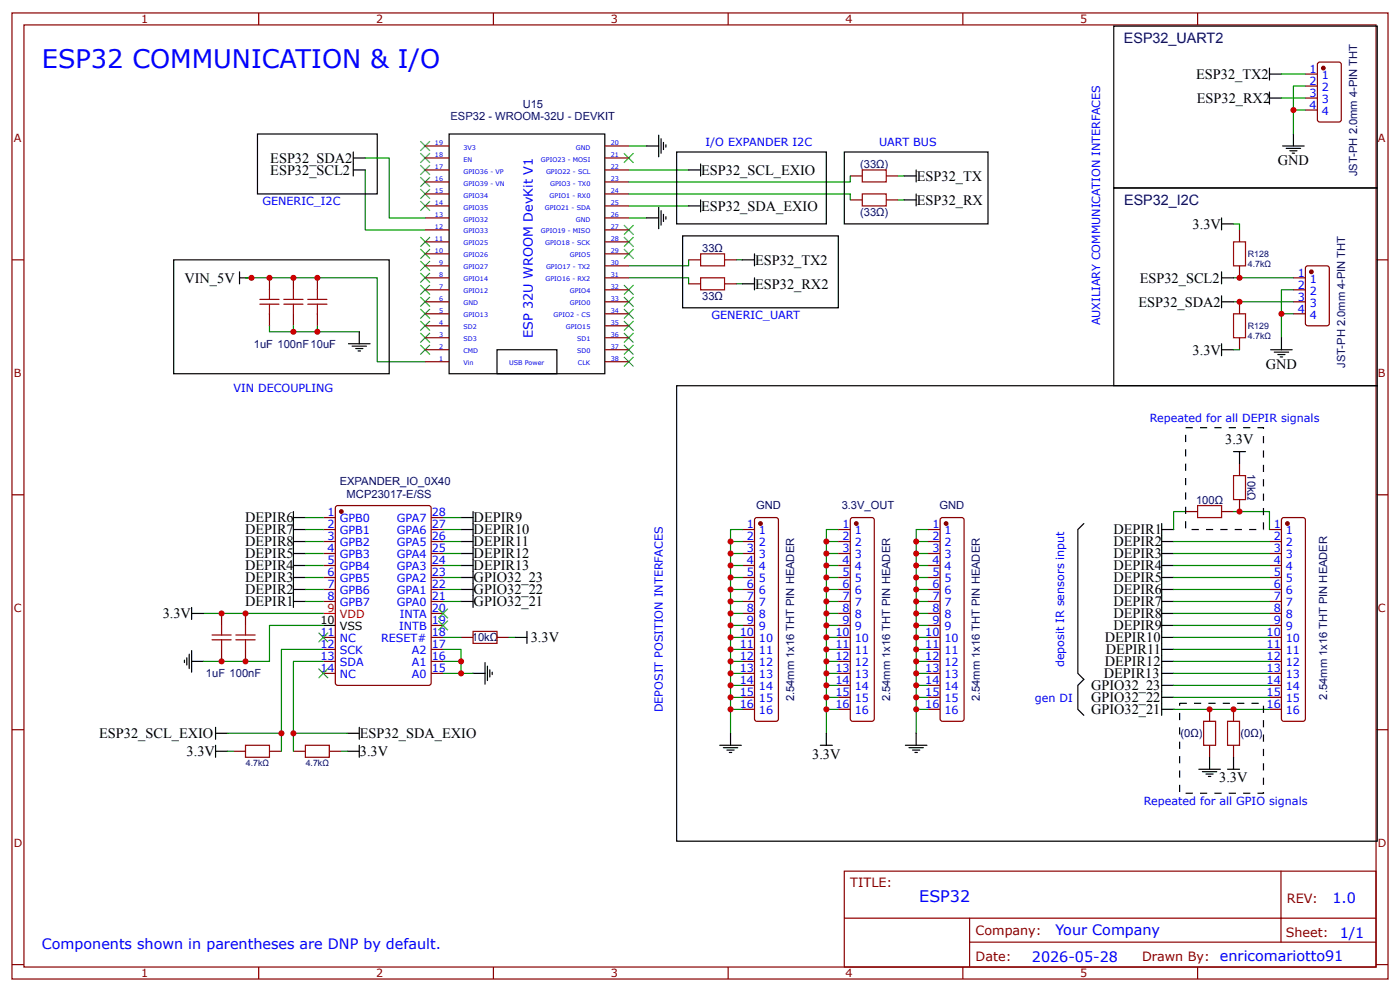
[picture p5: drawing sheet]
<svg xmlns="http://www.w3.org/2000/svg" width="309mm" height="219mm" viewBox="0 0 309 219" stroke-linecap="round" stroke-linejoin="round" font-family="sans-serif">
<g fill="none" stroke="#800" stroke-width=".26">
<path d="M2.6 2.9h304.1v213.2h-304.1zM5.3 5.5h298.7v208h-298.7zM57.1 2.9v2.6M109 2.9v2.6M160.9 2.9v2.6M212.7 2.9v2.6M264.6 2.9v2.6M288.4 16.4h2.6M288.4 19h2.6M291.1 14l.5-.3h4.2l.5 .3v12.4l-.2 .5h-4.5l-.5-.2zM93.9 37.5h5.3M93.9 34.9h5.3"/>
<path d="M93.9 32.2h5.3M133.6 37.5h5.3M133.6 34.9h5.3M133.6 32.2h5.3M187.9 38.8h2.6M195.8 38.8h2.6M288.4 21.6h2.6M288.4 24.3h2.6M2.6 57.4h2.7M93.9 58.7h5.3M93.9 56h5.3M93.9 53.4h5.3"/>
<path d="M93.9 50.7h5.3M93.9 48.1h5.3M93.9 45.5h5.3M93.9 42.8h5.3M93.9 40.2h5.3M133.6 58.7h5.3M133.6 56h5.3M133.6 53.4h5.3M133.6 50.7h5.3M133.6 48.1h5.3M133.6 45.5h5.3M133.6 42.8h5.3"/>
<path d="M133.6 40.2h5.3M152.1 57.4h2.7M160.1 57.4h2.6M187.9 44.1h2.6M195.8 44.1h2.6M273.8 50.7v2.7M273.8 58.7v2.6M288.5 58.9l.4-.2h4.3l.4 .2 .1 12.5-.3 .4-4.5 .1-.4-.2zM304 57.4h2.7M59.5 61.3v2.7M59.5 69.3v2.6M64.8 61.3v2.7"/>
<path d="M64.8 69.3v2.6M70.1 61.3v2.7M70.1 69.3v2.6M93.9 61.3h5.3M93.9 64h5.3M93.9 66.6h5.3M93.9 69.3h5.3M93.9 79.9h5.3M93.9 77.2h5.3M93.9 71.9h5.3M93.9 74.6h5.3M133.6 61.3h5.3"/>
<path d="M133.6 64h5.3M133.6 66.6h5.3M133.6 69.3h5.3M133.6 79.9h5.3M133.6 77.2h5.3M133.6 71.9h5.3M133.6 74.6h5.3M152.1 62.7h2.7M160.1 62.7h2.6M273.8 66.6v2.7M273.8 74.6v2.6M285.8 61.3h2.6"/>
<path d="M285.8 64h2.6M285.8 66.6h2.6M285.8 69.3h2.6M2.6 109.2h2.7M71.4 114.2h2.7M71.4 116.9h2.7M71.4 119.5h2.7M74.2 111.9l.4-.3h20.1l.5 .3v38.9l-.2 .4-20.4 .1-.4-.3zM95.2 114.2h2.7M95.2 116.9h2.7M95.2 119.5h2.7M164 116.9h2.7"/>
<path d="M164 119.5h2.7M166.9 114.3l4.5-.1 .3 .1 .3 .5v43.9l-.3 .5h-.3h-4.2h-.3l-.2-.5v-43.9zM185.2 116.9h2.7M185.2 119.5h2.7M187.9 114.5l.5-.3h4.2l.5 .3v.3v43.9l-.2 .5h-.3h-4.2h-.3l-.2-.5zM205.1 116.9h2.6M205.1 119.5h2.6M207.8 114.5l.4-.3h4.3l.4 .3 .1 .3v43.9l-.3 .5h-.2h-4.3h-.2l-.3-.5zM261.9 112.9h2.7M269.9 112.9h2.6M273.8 102.3v2.7M273.8 110.3v2.6"/>
<path d="M280.5 116.9h2.6M280.5 119.5h2.6M283.2 114.5l.4-.3h4.3l.4 .3 .1 .3v43.9l-.3 .5h-.2h-4.3h-.2l-.3-.5zM304 109.2h2.7M48.9 135.4v2.7M54.2 135.4v2.7M71.4 122.2h2.7M71.4 124.8h2.7M71.4 127.5h2.7M71.4 130.1h2.7M71.4 132.8h2.7M95.2 122.2h2.7"/>
<path d="M95.2 124.8h2.7M95.2 127.5h2.7M95.2 130.1h2.7M95.2 132.8h2.7M95.2 138.1h2.7M95.2 135.4h2.7M164 122.2h2.7M164 124.8h2.7M164 127.5h2.7M164 130.1h2.7M164 132.8h2.7M164 138.1h2.7"/>
<path d="M164 135.4h2.7M185.2 122.2h2.7M185.2 124.8h2.7M185.2 127.5h2.7M185.2 130.1h2.7M185.2 132.8h2.7M185.2 138.1h2.7M185.2 135.4h2.7M205.1 122.2h2.6M205.1 124.8h2.6M205.1 127.5h2.6M205.1 130.1h2.6"/>
<path d="M205.1 132.8h2.6M205.1 138.1h2.6M205.1 135.4h2.6M280.5 122.2h2.6M280.5 124.8h2.6M280.5 127.5h2.6M280.5 130.1h2.6M280.5 132.8h2.6M280.5 138.1h2.6M280.5 135.4h2.6M48.9 143.4v2.6M54.2 143.4v2.6"/>
<path d="M71.4 140.7h2.7M71.4 143.4h2.7M71.4 146h2.7M71.4 148.6h2.7M95.2 140.7h2.7M95.2 143.4h2.7M95.2 146h2.7M95.2 148.6h2.7M101.9 140.7h2.6M109.8 140.7h2.6M164 140.7h2.7M164 143.4h2.7"/>
<path d="M164 146h2.7M164 148.6h2.7M164 151.3h2.7M164 153.9h2.7M164 156.6h2.7M185.2 140.7h2.7M185.2 143.4h2.7M185.2 146h2.7M185.2 148.6h2.7M185.2 151.3h2.7M185.2 153.9h2.7M185.2 156.6h2.7"/>
<path d="M205.1 140.7h2.6M205.1 143.4h2.6M205.1 146h2.6M205.1 148.6h2.6M205.1 151.3h2.6M205.1 153.9h2.6M205.1 156.6h2.6M267.2 156.6v2.6M272.5 156.6v2.6M280.5 140.7h2.6M280.5 143.4h2.6M280.5 146h2.6"/>
<path d="M280.5 148.6h2.6M280.5 151.3h2.6M280.5 153.9h2.6M280.5 156.6h2.6M2.6 161.1h2.7M51.6 165.8h2.6M59.5 165.8h2.7M64.8 165.8h2.7M72.8 165.8h2.6M267.2 164.5v2.7M272.5 164.5v2.7M304 161.1h2.7"/>
<path d="M186.5 192.3h117.5v21.2h-117.5zM283 192.3v15.7M2.6 212.9h2.7M57.1 213.5v2.6M109 213.5v2.6M160.9 213.5v2.6M186.6 202.7h117.3M212.7 213.5v2.6M214.2 208h89.7M214.2 202.7v10.6M264.6 213.5v2.6M304 212.9h2.7"/>
</g>
<g fill="#800" stroke="#800" stroke-width=".26">
<circle cx="75.4" cy="112.9" r=".4"/>
<circle cx="284.4" cy="115.6" r=".4"/>
<circle cx="168" cy="115.6" r=".4"/>
<circle cx="292.4" cy="15" r=".4"/>
<circle cx="289.7" cy="60" r=".4"/>
<circle cx="209" cy="115.6" r=".4"/>
<circle cx="189.2" cy="115.6" r=".4"/>
</g>
<path d="M71.4 135.4h2.7" fill="none" stroke="#f00" stroke-width=".26"/>
<g fill="none" stroke="#000" stroke-width=".26">
<path d="M246.1 5.8h58.2v35.7h-58.2zM280.5 16.4h2.6M280.5 15v2.7M56.9 29.6h26.4v13.2h-26.4zM78.1 37.5h2.6M78.1 33.5v5.3M78.1 34.9h2.6M99.2 29.6h34.4v52.9h-34.4zM142.9 32.2h2.6M145.5 29.8v4.8M146 30.6v3.2M146.6 31.4v1.6"/>
<path d="M147.1 32v.5M149.5 33.5h33.1v15.9h-33.1zM152.1 37.5h2.7M154.8 36.2v2.6M186.5 33.5h31.8v15.9h-31.8zM199.8 38.8h2.6M202.4 37.5v2.7M280.5 20.3v2.7M280.5 21.6h2.6M283.4 32.2h4.7M284.2 32.8h3.1M285 33.3h1.5"/>
<path d="M285.5 33.8h.5M285.8 29.6v2.6M38.4 57.4h47.6v25.1h-47.6zM142.9 48.1h2.6M145.5 45.7v4.8M146 46.5v3.2M146.6 47.3v1.6M147.1 47.8v.6M150.8 52.1h34.4v15.8h-34.4zM152.1 45.5h2.7M154.8 44.1v2.7M164 57.4h2.7"/>
<path d="M166.7 56v2.7M199.8 44.1h2.6M202.4 42.8v2.7M246.1 41.5h58.2v43.6h-58.2zM269.9 48.1v2.6M269.9 49.4h2.6M52.9 61.3h2.7M52.9 60v2.7M77 75.9h4.8M77.8 76.4h3.2M78.6 76.9h1.6M79.1 77.5h.5"/>
<path d="M79.4 73.2v2.7M109.8 77.2h13.2v5.3h-13.2zM164 62.7h2.7M166.7 61.3v2.7M269.9 77.2h2.6M269.9 66.6h2.6M269.9 60v2.7M269.9 65.3v2.6M269.9 75.9v2.6M269.9 61.3h2.6M280.7 77.2h4.8M281.5 77.7h3.2"/>
<path d="M282.3 78.3h1.6M282.8 78.8h.6M283.1 74.6v2.6M149.5 85.1h154.8v100.6h-154.8zM272.5 99.7h2.7M273.8 99.7v2.6M64.8 114.2h2.7M64.8 112.9v21.2M64.8 116.9h2.7M64.8 119.5h2.7M101.9 114.2h2.6M101.9 116.9h2.6"/>
<path d="M101.9 119.5h2.6M104.5 112.9v21.2M239.4 115.6l-1.3 1.3v31.7l1.3 1.4-1.3 1.3v5.3l1.3 1.3M256.6 116.9h2.7M256.6 119.5h2.7M256.6 115.6v42.3M42.3 134.1v2.6M42.3 135.4h2.7M64.8 122.2h2.7M64.8 124.8h2.7M64.8 127.5h2.7M64.8 130.1h2.7"/>
<path d="M64.8 132.8h2.7M71.4 138.1h2.7M101.9 122.2h2.6M101.9 124.8h2.6M101.9 127.5h2.6M101.9 130.1h2.6M101.9 132.8h2.6M116.4 139.4v2.6M256.6 138.1h2.7M256.6 122.2h2.7M256.6 124.8h2.7M256.6 127.5h2.7"/>
<path d="M256.6 130.1h2.7M256.6 132.8h2.7M256.6 135.4h2.7M40.7 145.7v.6M41.3 145.2v1.6M41.8 144.4v3.2M42.3 146h2.7M42.3 143.6v4.8M104.5 148.6h2.7M107.2 146.3v4.7M107.7 147.1v3.1M108.2 147.8v1.6"/>
<path d="M108.7 148.4v.5M113.8 140.7h2.6M256.6 146h2.7M256.6 148.6h2.7M256.6 140.7h2.7M256.6 143.4h2.7M256.6 151.3h2.7M256.6 153.9h2.7M256.6 156.6h2.7M47.6 161.9h2.7M47.6 160.5v2.7M47.6 164.5v2.7"/>
<path d="M47.6 165.8h2.7M76.7 161.9h2.7M76.7 165.8h2.7M79.4 160.5v2.7M79.4 164.5v2.7M159 164.5h4.8M159.8 165h3.2M160.6 165.6h1.6M161.1 166.1h.6M161.4 161.9v2.6M181.2 164.5h2.7M182.6 161.9v2.6"/>
<path d="M200 164.5h4.8M200.8 165h3.2M201.6 165.6h1.6M202.1 166.1h.6M202.4 161.9v2.6M264.8 169.8h4.8M265.6 170.3h3.2M266.4 170.9h1.6M267 171.4h.5M267.2 167.2v2.6M271.2 169.8h2.6M272.5 167.2v2.6"/>
</g>
<g fill="none" stroke="#a00000" stroke-width=".26">
<path d="M190.5 37.5h5.3v2.7h-5.3zM154.8 56h5.3v2.7h-5.3zM190.5 42.8h5.3v2.7h-5.3zM272.5 53.4h2.7v5.3h-2.7zM57.4 67.2h4.2M57.4 66.1h4.2M59.5 64v2.1M59.5 67.2v2.1M62.7 67.2h4.2M62.7 66.1h4.2M64.8 64v2.1M64.8 67.2v2.1"/>
<path d="M68 67.2h4.2M68 66.1h4.2M70.1 64v2.1M70.1 67.2v2.1M154.8 61.3h5.3v2.7h-5.3zM272.5 69.3h2.7v5.3h-2.7zM264.6 111.6h5.3v2.6h-5.3zM272.5 105h2.7v5.3h-2.7zM48.9 138.1v2.1M54.2 138.1v2.1M104.5 139.4h5.3v2.6h-5.3zM46.8 140.2h4.3"/>
<path d="M46.8 141.2h4.3M48.9 141.2v2.2M52.1 140.2h4.3M52.1 141.2h4.3M54.2 141.2v2.2M265.9 159.2h2.7v5.3h-2.7zM271.2 159.2h2.6v5.3h-2.6zM54.2 164.5h5.3v2.7h-5.3zM67.5 164.5h5.3v2.7h-5.3z"/>
</g>
<g fill="none" stroke="#080" stroke-width=".26">
<path d="M283.1 16.4h5.3M288.4 19h-2.6v5.3M80.7 37.5v13.2h13.2M80.7 34.9h5.3v13.2h7.9M138.9 32.2h4M138.9 37.5h13.2M187.9 38.8v1.4h-49M198.4 38.8h1.4M283.1 21.6h5.3M288.4 24.3h-2.6v5.3M138.9 42.8h49v1.3M138.9 48.1h4"/>
<path d="M138.9 45.5h13.2M152.1 57.4v1.3h-13.2M162.7 57.4h1.3M198.4 44.1h1.4M272.5 49.4h1.3v1.3M54.2 61.3h29.1v18.6h10.6M59.5 71.9v1.3h19.9M64.8 71.9v1.3M70.1 71.9v1.3M138.9 61.3h13.2v1.4M162.7 62.7h1.3M272.5 66.6h13.3"/>
<path d="M272.5 61.3h13.3M272.5 77.2h1.3M285.8 64h-2.7v5.3M285.8 69.3h-2.7v5.3M67.5 114.2h3.9M67.5 116.9h3.9M67.5 119.5h3.9M97.9 114.2h4M97.9 116.9h4M97.9 119.5h4M161.4 119.5h2.6M164 116.9h-2.6v45"/>
<path d="M182.6 119.5h2.6M185.2 116.9h-2.6v45M202.4 119.5h2.7M205.1 116.9h-2.7v45M259.3 119.5h21.2M261.9 112.9h-2.6v4M272.5 112.9h8v4M45 135.4h26.4M67.5 122.2h3.9M67.5 124.8h3.9M67.5 127.5h3.9M67.5 130.1h3.9"/>
<path d="M67.5 132.8h3.9M71.4 138.1h-11.9v7.9h-14.5M97.9 122.2h4M97.9 124.8h4M97.9 127.5h4M97.9 130.1h4M97.9 132.8h4M161.4 135.4h2.6M161.4 122.2h2.6M161.4 124.8h2.6M161.4 127.5h2.6M161.4 130.1h2.6"/>
<path d="M161.4 132.8h2.6M161.4 138.1h2.6M182.6 135.4h2.6M182.6 122.2h2.6M182.6 124.8h2.6M182.6 127.5h2.6M182.6 130.1h2.6M182.6 132.8h2.6M182.6 138.1h2.6M202.4 135.4h2.7M202.4 122.2h2.7M202.4 124.8h2.7"/>
<path d="M202.4 127.5h2.7M202.4 130.1h2.7M202.4 132.8h2.7M202.4 138.1h2.7M259.3 135.4h21.2M259.3 122.2h21.2M259.3 124.8h21.2M259.3 127.5h21.2M259.3 130.1h21.2M259.3 132.8h21.2M259.3 138.1h21.2M71.4 143.4h-9.2v18.5h-11.9"/>
<path d="M71.4 146h-6.6v15.9h11.9M97.9 143.4h4v5.2h2.6M97.9 140.7h4M97.9 148.6h4M97.9 146h4M112.4 140.7h1.4M161.4 140.7h2.6M161.4 148.6h2.6M161.4 146h2.6M161.4 156.6h2.6M161.4 153.9h2.6M161.4 151.3h2.6"/>
<path d="M161.4 143.4h2.6M182.6 140.7h2.6M182.6 148.6h2.6M182.6 146h2.6M182.6 156.6h2.6M182.6 153.9h2.6M182.6 151.3h2.6M182.6 143.4h2.6M202.4 140.7h2.7M202.4 148.6h2.7M202.4 146h2.7M202.4 156.6h2.7"/>
<path d="M202.4 153.9h2.7M202.4 151.3h2.7M202.4 143.4h2.7M259.3 140.7h21.2M259.3 148.6h21.2M259.3 146h21.2M259.3 156.6h21.2M259.3 153.9h21.2M259.3 151.3h21.2M259.3 143.4h21.2M50.3 165.8h1.3M62.2 161.9v3.9"/>
<path d="M64.8 161.9v3.9M75.4 165.8h1.3"/>
</g>
<g fill="#000" stroke="#3c3" stroke-width=".26">
<path d="M92.9 31.2l2.1 2.1zM95 31.2l-2.1 2.1z"/>
<path d="M92.9 33.8l2.1 2.1zM95 33.8l-2.1 2.1z"/>
<path d="M92.9 36.5l2.1 2.1zM95 36.5l-2.1 2.1z"/>
<path d="M92.9 39.1l2.1 2.1zM95 39.1l-2.1 2.1z"/>
<path d="M137.8 33.8l2.2 2.1zM140 33.8l-2.2 2.1z"/>
<path d="M92.9 41.8l2.1 2.1zM95 41.8l-2.1 2.1z"/>
<path d="M92.9 44.4l2.1 2.1zM95 44.4l-2.1 2.1z"/>
<path d="M92.9 52.3l2.1 2.2zM95 52.3l-2.1 2.2z"/>
<path d="M92.9 55l2.1 2.1zM95 55l-2.1 2.1z"/>
<path d="M92.9 57.6l2.1 2.1zM95 57.6l-2.1 2.1z"/>
<path d="M137.8 55l2.2 2.1zM140 55l-2.2 2.1z"/>
<path d="M137.8 52.3l2.2 2.2zM140 52.3l-2.2 2.2z"/>
<path d="M137.8 49.7l2.2 2.1zM140 49.7l-2.2 2.1z"/>
<path d="M92.9 60.3l2.1 2.1zM95 60.3l-2.1 2.1z"/>
<path d="M92.9 62.9l2.1 2.1zM95 62.9l-2.1 2.1z"/>
<path d="M92.9 65.6l2.1 2.1zM95 65.6l-2.1 2.1z"/>
<path d="M92.9 68.2l2.1 2.1zM95 68.2l-2.1 2.1z"/>
<path d="M92.9 70.9l2.1 2.1zM95 70.9l-2.1 2.1z"/>
<path d="M92.9 73.5l2.1 2.1zM95 73.5l-2.1 2.1z"/>
<path d="M92.9 76.1l2.1 2.2zM95 76.1l-2.1 2.2z"/>
<path d="M137.8 78.8l2.2 2.1zM140 78.8l-2.2 2.1z"/>
<path d="M137.8 76.1l2.2 2.2zM140 76.1l-2.2 2.2z"/>
<path d="M137.8 73.5l2.2 2.1zM140 73.5l-2.2 2.1z"/>
<path d="M137.8 68.2l2.2 2.1zM140 68.2l-2.2 2.1z"/>
<path d="M137.8 70.9l2.2 2.1zM140 70.9l-2.2 2.1z"/>
<path d="M137.8 65.6l2.2 2.1zM140 65.6l-2.2 2.1z"/>
<path d="M137.8 62.9l2.2 2.1zM140 62.9l-2.2 2.1z"/>
<path d="M70.4 139.6l2.1 2.2zM70.4 141.8l2.1-2.2z"/>
<path d="M96.8 134.4l2.2 2.1zM99 134.4l-2.2 2.1z"/>
<path d="M96.8 137l2.2 2.1zM99 137l-2.2 2.1z"/>
<path d="M70.4 147.6l2.1 2.1zM70.4 149.7l2.1-2.1z"/>
</g>
<path d="M261.9 94.4h17.2v22.5h-17.2zM260.6 155.3h18.5v19.8h-18.5z" fill="none" stroke="#000" stroke-width=".26" stroke-dasharray="1.6 1.6" stroke-linecap="butt"/>
<g fill="#c00">
<circle cx="54.2" cy="135.4" r=".66"/>
<circle cx="54.2" cy="146" r=".66"/>
<circle cx="48.9" cy="146" r=".66"/>
<circle cx="62.2" cy="161.9" r=".66"/>
<circle cx="64.8" cy="161.9" r=".66"/>
<circle cx="48.9" cy="135.4" r=".66"/>
<circle cx="285.7" cy="24.3" r=".66"/>
<circle cx="283.1" cy="69.3" r=".66"/>
<circle cx="273.8" cy="66.6" r=".66"/>
<circle cx="273.8" cy="61.3" r=".66"/>
<circle cx="70.1" cy="73.2" r=".66"/>
<circle cx="64.8" cy="73.2" r=".66"/>
<circle cx="70.1" cy="61.3" r=".66"/>
<circle cx="64.8" cy="61.3" r=".66"/>
<circle cx="59.5" cy="61.3" r=".66"/>
<circle cx="101.9" cy="148.6" r=".66"/>
<circle cx="101.9" cy="146" r=".66"/>
<circle cx="267.2" cy="156.6" r=".66"/>
<circle cx="272.5" cy="156.6" r=".66"/>
<circle cx="273.8" cy="112.9" r=".66"/>
<circle cx="161.4" cy="156.6" r=".66"/>
<circle cx="161.4" cy="153.9" r=".66"/>
<circle cx="161.4" cy="151.3" r=".66"/>
<circle cx="161.4" cy="148.6" r=".66"/>
<circle cx="161.4" cy="146" r=".66"/>
<circle cx="161.4" cy="143.4" r=".66"/>
<circle cx="161.4" cy="140.7" r=".66"/>
<circle cx="161.4" cy="138.1" r=".66"/>
<circle cx="161.4" cy="135.4" r=".66"/>
<circle cx="161.4" cy="132.8" r=".66"/>
<circle cx="161.4" cy="130.1" r=".66"/>
<circle cx="161.4" cy="127.5" r=".66"/>
<circle cx="161.4" cy="124.8" r=".66"/>
<circle cx="161.4" cy="122.2" r=".66"/>
<circle cx="161.4" cy="119.5" r=".66"/>
<circle cx="202.4" cy="156.6" r=".66"/>
<circle cx="202.4" cy="153.9" r=".66"/>
<circle cx="202.4" cy="151.3" r=".66"/>
<circle cx="202.4" cy="148.6" r=".66"/>
<circle cx="202.4" cy="146" r=".66"/>
<circle cx="202.4" cy="143.4" r=".66"/>
<circle cx="202.4" cy="140.7" r=".66"/>
<circle cx="202.4" cy="138.1" r=".66"/>
<circle cx="202.4" cy="135.4" r=".66"/>
<circle cx="202.4" cy="132.8" r=".66"/>
<circle cx="202.4" cy="130.1" r=".66"/>
<circle cx="202.4" cy="127.5" r=".66"/>
<circle cx="202.4" cy="124.8" r=".66"/>
<circle cx="202.4" cy="122.2" r=".66"/>
<circle cx="202.4" cy="119.5" r=".66"/>
<circle cx="182.6" cy="119.5" r=".66"/>
<circle cx="182.6" cy="122.2" r=".66"/>
<circle cx="182.6" cy="124.8" r=".66"/>
<circle cx="182.6" cy="127.5" r=".66"/>
<circle cx="182.6" cy="130.1" r=".66"/>
<circle cx="182.6" cy="132.8" r=".66"/>
<circle cx="182.6" cy="135.4" r=".66"/>
<circle cx="182.6" cy="138.1" r=".66"/>
<circle cx="182.6" cy="140.7" r=".66"/>
<circle cx="182.6" cy="143.4" r=".66"/>
<circle cx="182.6" cy="146" r=".66"/>
<circle cx="182.6" cy="148.6" r=".66"/>
<circle cx="182.6" cy="151.3" r=".66"/>
<circle cx="182.6" cy="153.9" r=".66"/>
<circle cx="182.6" cy="156.6" r=".66"/>
<circle cx="55.6" cy="61.3" r=".66"/>
</g>
<text font-size="5.6" fill="#00f" x="9.3" y="15">ESP32 COMMUNICATION &amp; I/O</text>
<text font-size="3.5" fill="#00f" x="203.1" y="199.1">ESP32</text>
<g font-size="3.2" fill="#000080">
<text x="248.3" y="9.5">ESP32_UART2</text>
<text x="248.4" y="45.2">ESP32_I2C</text>
</g>
<g font-size="3.2">
<text x="264.3" y="17.4">ESP32_TX2</text>
<text x="264.4" y="22.7">ESP32_RX2</text>
<text x="59.7" y="35.9">ESP32_SDA2</text>
<text x="59.7" y="38.6">ESP32_SCL2</text>
<text x="154.9" y="38.6">ESP32_SCL_EXIO</text>
<text x="202.5" y="39.9">ESP32_TX</text>
<text x="282.3" y="36.5">GND</text>
<text x="154.9" y="46.5">ESP32_SDA_EXIO</text>
<text x="202.5" y="45.2">ESP32_RX</text>
<text x="263.5" y="50.5">3.3V</text>
<text x="166.8" y="58.4">ESP32_TX2</text>
<text x="40.7" y="62.4">VIN_5V</text>
<text x="166.8" y="63.7">ESP32_RX2</text>
<text x="251.8" y="62.4">ESP32_SCL2</text>
<text x="251.5" y="67.7">ESP32_SDA2</text>
<text x="263.5" y="78.3">3.3V</text>
<text x="279.7" y="81.4">GND</text>
<text x="270.7" y="98.1">3.3V</text>
<text x="54.2" y="115.3">DEPIR6</text>
<text x="54.2" y="118">DEPIR7</text>
<text x="104.6" y="115.3">DEPIR9</text>
<text x="104.6" y="118">DEPIR10</text>
<text x="246" y="118">DEPIR1</text>
<text x="54.2" y="120.6">DEPIR8</text>
<text x="54.2" y="123.3">DEPIR5</text>
<text x="54.2" y="125.9">DEPIR4</text>
<text x="104.6" y="120.6">DEPIR11</text>
<text x="104.6" y="123.3">DEPIR12</text>
<text x="104.6" y="125.9">DEPIR13</text>
<text x="246" y="120.6">DEPIR2</text>
<text x="246" y="123.3">DEPIR3</text>
<text x="246" y="125.9">DEPIR4</text>
<text x="54.2" y="128.6">DEPIR3</text>
<text x="54.2" y="131.2">DEPIR2</text>
<text x="104.6" y="128.6">GPIO32_23</text>
<text x="104.6" y="131.2">GPIO32_22</text>
<text x="246" y="128.6">DEPIR5</text>
<text x="246" y="131.2">DEPIR6</text>
<text x="35.9" y="136.5">3.3V</text>
<text x="54.2" y="133.8">DEPIR1</text>
<text x="104.6" y="133.8">GPIO32_21</text>
<text x="246" y="133.8">DEPIR7</text>
<text x="246" y="136.5">DEPIR8</text>
<text x="117.3" y="141.8">3.3V</text>
<text x="244.1" y="141.7">DEPIR10</text>
<text x="246" y="139.1">DEPIR9</text>
<text x="243.9" y="149.7">DEPIR13</text>
<text x="244.1" y="147">DEPIR12</text>
<text x="244.3" y="144.4">DEPIR11</text>
<text x="241" y="152.4">GPIO32_23</text>
<text x="241" y="155">GPIO32_22</text>
<text x="241" y="157.7">GPIO32_21</text>
<text x="21.9" y="162.9">ESP32_SCL_EXIO</text>
<text x="41.2" y="166.9">3.3V</text>
<text x="79.5" y="163">ESP32_SDA_EXIO</text>
<text x="79.5" y="166.9">3.3V</text>
<text x="179.4" y="167.5">3.3V</text>
<text x="269.3" y="172.7">3.3V</text>
</g>
<g font-size="3.2" fill="#00f">
<text x="294.4" y="199.2">1.0</text>
<text x="9.3" y="209.5">Components shown in parentheses are DNP by default.</text>
<text x="233.2" y="206.4">Your Company</text>
<text x="296" y="207">1/1</text>
<text x="228" y="212.3">2026-05-28</text>
<text x="269.5" y="212.2">enricomariotto91</text>
</g>
<text font-size="2.8" fill="#00f" x="117.7" y="74.6" transform="rotate(-90 117.7 74.6)">ESP 32U WROOM DevKit V1</text>
<g font-size="2.8" fill="#800">
<text x="187.9" y="195.7">TITLE:</text>
<text x="284.3" y="199.2">REV:</text>
<text x="215.5" y="206.4">Company:</text>
<text x="284.1" y="206.9">Sheet:</text>
<text x="215.5" y="212.1">Date:</text>
<text x="252.3" y="212.2">Drawn By:</text>
</g>
<g font-size="2.5" fill="#800">
<text x="31.2" y="5.1">1</text>
<text x="83.1" y="5.1">2</text>
<text x="134.9" y="5.1">3</text>
<text x="186.8" y="5.1">4</text>
<text x="238.7" y="5.1">5</text>
<text x="3" y="31.4">A</text>
<text x="304.4" y="31.4">A</text>
<text x="3" y="83.3">B</text>
<text x="304.4" y="83.3">B</text>
<text x="3" y="135.1">C</text>
<text x="304.4" y="135.1">C</text>
<text x="3" y="187">D</text>
<text x="304.4" y="187">D</text>
<text x="31.2" y="215.7">1</text>
<text x="83.1" y="215.7">2</text>
<text x="134.9" y="215.7">3</text>
<text x="186.8" y="215.7">4</text>
<text x="238.7" y="215.7">5</text>
</g>
<g font-size="2.5" fill="#00f">
<text x="289.3" y="16.1">1</text>
<text x="292" y="17.4">1</text>
<text x="289.3" y="18.7">2</text>
<text x="289.3" y="21.4">3</text>
<text x="292" y="20.1">2</text>
<text x="292" y="22.7">3</text>
<text x="289.3" y="24">4</text>
<text x="292" y="25.3">4</text>
<text x="155.9" y="32.1">I/O EXPANDER I2C</text>
<text x="194.2" y="32.1">UART BUS</text>
<text x="58" y="45.4">GENERIC_I2C</text>
<text x="286.7" y="61.1">1</text>
<text x="286.7" y="63.7">2</text>
<text x="289.4" y="62.4">1</text>
<text x="289.4" y="65">2</text>
<text x="157.2" y="70.5">GENERIC_UART</text>
<text x="243" y="71.8" transform="rotate(-90 243 71.8)">AUXILIARY COMMUNICATION INTERFACES</text>
<text x="286.7" y="66.4">3</text>
<text x="286.7" y="69">4</text>
<text x="289.4" y="67.7">3</text>
<text x="289.4" y="70.3">4</text>
<text x="51.6" y="86.5">VIN DECOUPLING</text>
<text x="254" y="93.1">Repeated for all DEPIR signals</text>
<text x="72.4" y="114">1</text>
<text x="95.4" y="114">28</text>
<text x="72.4" y="116.6">2</text>
<text x="72.4" y="119.3">3</text>
<text x="75.1" y="115.3">GPB0</text>
<text x="75.1" y="118">GPB1</text>
<text x="87.7" y="118">GPA6</text>
<text x="87.7" y="115.3">GPA7</text>
<text x="95.4" y="119.3">26</text>
<text x="95.4" y="116.6">27</text>
<text x="165" y="116.6">1</text>
<text x="165" y="119.3">2</text>
<text x="167.7" y="118">1</text>
<text x="186.2" y="116.6">1</text>
<text x="186.2" y="119.3">2</text>
<text x="188.8" y="118">1</text>
<text x="206" y="116.6">1</text>
<text x="206" y="119.3">2</text>
<text x="208.7" y="118">1</text>
<text x="281.4" y="116.6">1</text>
<text x="281.4" y="119.3">2</text>
<text x="284.1" y="118">1</text>
<text x="72.4" y="121.9">4</text>
<text x="72.4" y="124.6">5</text>
<text x="75.1" y="120.6">GPB2</text>
<text x="75.1" y="123.2">GPB3</text>
<text x="75.1" y="125.9">GPB4</text>
<text x="87.7" y="125.9">GPA3</text>
<text x="87.7" y="123.2">GPA4</text>
<text x="87.7" y="120.6">GPA5</text>
<text x="95.4" y="124.6">24</text>
<text x="95.4" y="121.9">25</text>
<text x="165" y="121.9">3</text>
<text x="165" y="124.6">4</text>
<text x="167.7" y="120.6">2</text>
<text x="167.7" y="123.2">3</text>
<text x="167.7" y="125.9">4</text>
<text x="186.2" y="121.9">3</text>
<text x="186.2" y="124.6">4</text>
<text x="188.8" y="120.6">2</text>
<text x="188.8" y="123.2">3</text>
<text x="188.8" y="125.9">4</text>
<text x="206" y="121.9">3</text>
<text x="206" y="124.6">4</text>
<text x="208.7" y="120.6">2</text>
<text x="208.7" y="123.2">3</text>
<text x="208.7" y="125.9">4</text>
<text x="281.4" y="121.9">3</text>
<text x="281.4" y="124.6">4</text>
<text x="284.1" y="120.6">2</text>
<text x="284.1" y="123.2">3</text>
<text x="284.1" y="125.9">4</text>
<text x="72.4" y="127.2">6</text>
<text x="72.4" y="129.9">7</text>
<text x="75.1" y="128.5">GPB5</text>
<text x="75.1" y="131.2">GPB6</text>
<text x="87.7" y="131.2">GPA1</text>
<text x="87.7" y="128.5">GPA2</text>
<text x="95.4" y="129.9">22</text>
<text x="95.4" y="127.2">23</text>
<text x="165" y="127.2">5</text>
<text x="165" y="129.9">6</text>
<text x="167.7" y="128.5">5</text>
<text x="167.7" y="131.2">6</text>
<text x="186.2" y="127.2">5</text>
<text x="186.2" y="129.9">6</text>
<text x="188.8" y="128.5">5</text>
<text x="188.8" y="131.2">6</text>
<text x="206" y="127.2">5</text>
<text x="206" y="129.9">6</text>
<text x="208.7" y="128.5">5</text>
<text x="208.7" y="131.2">6</text>
<text x="281.4" y="127.2">5</text>
<text x="281.4" y="129.9">6</text>
<text x="284.1" y="128.5">5</text>
<text x="284.1" y="131.2">6</text>
<text x="72.4" y="132.5">8</text>
<text x="75.1" y="133.8">GPB7</text>
<text x="87.7" y="133.8">GPA0</text>
<text x="88.3" y="136.5">INTA</text>
<text x="95.4" y="137.8">19</text>
<text x="95.4" y="135.1">20</text>
<text x="95.4" y="132.5">21</text>
<text x="165" y="132.5">7</text>
<text x="165" y="135.1">8</text>
<text x="165" y="137.8">9</text>
<text x="167.7" y="133.8">7</text>
<text x="167.7" y="136.5">8</text>
<text x="186.2" y="132.5">7</text>
<text x="186.2" y="135.1">8</text>
<text x="186.2" y="137.8">9</text>
<text x="188.8" y="133.8">7</text>
<text x="188.8" y="136.5">8</text>
<text x="206" y="132.5">7</text>
<text x="206" y="135.1">8</text>
<text x="206" y="137.8">9</text>
<text x="208.7" y="133.8">7</text>
<text x="208.7" y="136.5">8</text>
<text x="281.4" y="132.5">7</text>
<text x="281.4" y="135.1">8</text>
<text x="281.4" y="137.8">9</text>
<text x="284.1" y="133.8">7</text>
<text x="284.1" y="136.5">8</text>
<text x="70.8" y="140.4">11</text>
<text x="70.8" y="143.1">12</text>
<text x="75.1" y="141.8">NC</text>
<text x="84.2" y="141.8">RESET#</text>
<text x="88.2" y="139.1">INTB</text>
<text x="95.4" y="143.1">17</text>
<text x="95.4" y="140.4">18</text>
<text x="163.4" y="140.4">10</text>
<text x="163.4" y="143.1">11</text>
<text x="167.7" y="139.1">9</text>
<text x="167.7" y="141.8">10</text>
<text x="184.6" y="140.4">10</text>
<text x="184.6" y="143.1">11</text>
<text x="188.8" y="139.1">9</text>
<text x="188.8" y="141.8">10</text>
<text x="204.4" y="140.4">10</text>
<text x="204.4" y="143.1">11</text>
<text x="208.7" y="139.1">9</text>
<text x="208.7" y="141.8">10</text>
<text x="279.8" y="140.4">10</text>
<text x="279.8" y="143.1">11</text>
<text x="284.1" y="139.1">9</text>
<text x="284.1" y="141.8">10</text>
<text x="70.8" y="145.7">13</text>
<text x="70.8" y="148.4">14</text>
<text x="75.1" y="144.4">SCK</text>
<text x="75.1" y="147.1">SDA</text>
<text x="75.1" y="149.7">NC</text>
<text x="91" y="149.7">A0</text>
<text x="91" y="147.1">A1</text>
<text x="91" y="144.4">A2</text>
<text x="95.4" y="148.4">15</text>
<text x="95.4" y="145.7">16</text>
<text x="163.4" y="145.7">12</text>
<text x="163.4" y="148.4">13</text>
<text x="167.7" y="144.4">11</text>
<text x="167.7" y="147.1">12</text>
<text x="167.7" y="149.7">13</text>
<text x="184.6" y="145.7">12</text>
<text x="184.6" y="148.4">13</text>
<text x="188.8" y="144.4">11</text>
<text x="188.8" y="147.1">12</text>
<text x="188.8" y="149.7">13</text>
<text x="204.4" y="145.7">12</text>
<text x="204.4" y="148.4">13</text>
<text x="208.7" y="144.4">11</text>
<text x="208.7" y="147.1">12</text>
<text x="208.7" y="149.7">13</text>
<text x="235.1" y="147.3" transform="rotate(-90 235.1 147.3)">deposit IR sensors input</text>
<text x="279.8" y="145.7">12</text>
<text x="279.8" y="148.4">13</text>
<text x="284.1" y="144.4">11</text>
<text x="284.1" y="147.1">12</text>
<text x="284.1" y="149.7">13</text>
<text x="163.4" y="151">14</text>
<text x="163.4" y="153.7">15</text>
<text x="167.7" y="152.3">14</text>
<text x="167.7" y="155">15</text>
<text x="184.6" y="151">14</text>
<text x="184.6" y="153.7">15</text>
<text x="188.8" y="152.3">14</text>
<text x="188.8" y="155">15</text>
<text x="204.4" y="151">14</text>
<text x="204.4" y="153.7">15</text>
<text x="208.7" y="152.3">14</text>
<text x="208.7" y="155">15</text>
<text x="228.6" y="154.9">gen DI</text>
<text x="279.8" y="151">14</text>
<text x="279.8" y="153.7">15</text>
<text x="284.1" y="152.3">14</text>
<text x="284.1" y="155">15</text>
<text x="146.4" y="157.3" transform="rotate(-90 146.4 157.3)">DEPOSIT POSITION INTERFACES</text>
<text x="163.4" y="156.3">16</text>
<text x="167.7" y="157.6">16</text>
<text x="184.6" y="156.3">16</text>
<text x="188.8" y="157.6">16</text>
<text x="204.4" y="156.3">16</text>
<text x="208.7" y="157.6">16</text>
<text x="279.8" y="156.3">16</text>
<text x="284.1" y="157.6">16</text>
<text x="252.7" y="177.7">Repeated for all GPIO signals</text>
</g>
<g font-size="2.5" fill="#000080">
<text x="115.5" y="23.8">U15</text>
<text x="99.5" y="26.5">ESP32 - WROOM-32U - DEVKIT</text>
<text x="190" y="37.1">(33Ω)</text>
<text x="299.8" y="38.9" transform="rotate(-90 299.8 38.9)">JST-PH 2.0mm 4-PIN THT</text>
<text x="190" y="47.7">(33Ω)</text>
<text x="155.1" y="55.6">33Ω</text>
<text x="155.1" y="66.2">33Ω</text>
<text x="56.1" y="76.8">1uF 100nF10uF</text>
<text x="297.2" y="81.2" transform="rotate(-90 297.2 81.2)">JST-PH 2.0mm 4-PIN THT</text>
<text x="75.1" y="107.1">EXPANDER_IO_0X40</text>
<text x="275.6" y="104.7" transform="rotate(90 275.6 104.7)">10kΩ</text>
<text x="76.6" y="109.8">MCP23017-E/SS</text>
<text x="167.1" y="112.5">GND</text>
<text x="186" y="112.4">3.3V_OUT</text>
<text x="207.6" y="112.4">GND</text>
<text x="264.2" y="111.2">100Ω</text>
<text x="104.2" y="141.5">10kΩ</text>
<text x="45.5" y="149.5">1uF 100nF</text>
<text x="175.5" y="154.9" transform="rotate(-90 175.5 154.9)">2.54mm 1x16 THT PIN HEADER</text>
<text x="196.6" y="154.9" transform="rotate(-90 196.6 154.9)">2.54mm 1x16 THT PIN HEADER</text>
<text x="216.5" y="154.9" transform="rotate(-90 216.5 154.9)">2.54mm 1x16 THT PIN HEADER</text>
<text x="293.2" y="154.4" transform="rotate(-90 293.2 154.4)">2.54mm 1x16 THT PIN HEADER</text>
<text x="260.8" y="162.7">(0Ω)</text>
<text x="274.1" y="162.7">(0Ω)</text>
</g>
<g font-size="2.5">
<text x="70.8" y="137.8">10</text>
<text x="75.1" y="139.1">VSS</text>
</g>
<g font-size="2.5" fill="#f00">
<text x="72.4" y="135.1">9</text>
<text x="75.1" y="136.5">VDD</text>
</g>
<g font-size="1.9" fill="#000080">
<text x="275.7" y="58.9">4.7kΩ</text>
<text x="275.7" y="56.7">R128</text>
<text x="275.7" y="74.8">4.7kΩ</text>
<text x="275.7" y="72.6">R129</text>
<text x="54.3" y="169.1">4.7kΩ</text>
<text x="67.6" y="169.1">4.7kΩ</text>
</g>
<g font-size="1.4" fill="#00f">
<text x="96.1" y="34.6">18</text>
<text x="96.1" y="32">19</text>
<text x="102.4" y="35.7">EN</text>
<text x="102.4" y="33">3V3</text>
<text x="119.5" y="35.7">GPIO23 - MOSI</text>
<text x="127.2" y="33">GND</text>
<text x="134.9" y="34.6">21</text>
<text x="134.9" y="32">20</text>
<text x="96.1" y="39.9">16</text>
<text x="96.1" y="37.3">17</text>
<text x="102.4" y="41">GPIO39 - VN</text>
<text x="102.4" y="38.3">GPIO36 - VP</text>
<text x="120.6" y="38.3">GPIO22 - SCL</text>
<text x="121.5" y="41">GPIO3 - TX0</text>
<text x="134.9" y="37.3">22</text>
<text x="134.9" y="39.9">23</text>
<text x="96.1" y="47.8">13</text>
<text x="96.1" y="45.2">14</text>
<text x="96.1" y="42.5">15</text>
<text x="102.4" y="46.2">GPIO35</text>
<text x="102.4" y="43.6">GPIO34</text>
<text x="120.3" y="46.2">GPIO21 - SDA</text>
<text x="121.4" y="43.6">GPIO1 - RX0</text>
<text x="134.9" y="42.5">24</text>
<text x="134.9" y="45.2">25</text>
<text x="134.9" y="47.8">26</text>
<text x="96.1" y="53.1">11</text>
<text x="96.1" y="50.5">12</text>
<text x="102.4" y="51.5">GPIO33</text>
<text x="102.4" y="48.9">GPIO32</text>
<text x="119.5" y="51.5">GPIO19 - MISO</text>
<text x="127.2" y="48.9">GND</text>
<text x="134.9" y="50.5">27</text>
<text x="134.9" y="53.1">28</text>
<text x="96.1" y="55.8">10</text>
<text x="97" y="58.4">9</text>
<text x="102.4" y="59.5">GPIO27</text>
<text x="102.4" y="56.8">GPIO26</text>
<text x="102.4" y="54.2">GPIO25</text>
<text x="120.4" y="54.2">GPIO18 - SCK</text>
<text x="120.6" y="59.5">GPIO17 - TX2</text>
<text x="125.9" y="56.8">GPIO5</text>
<text x="134.9" y="55.8">29</text>
<text x="134.9" y="58.4">30</text>
<text x="97" y="63.7">7</text>
<text x="97" y="61.1">8</text>
<text x="102.4" y="64.8">GPIO12</text>
<text x="102.4" y="62.1">GPIO14</text>
<text x="120.5" y="62.1">GPIO16 - RX2</text>
<text x="125.9" y="64.8">GPIO4</text>
<text x="134.9" y="61.1">31</text>
<text x="134.9" y="63.7">32</text>
<text x="97" y="69">5</text>
<text x="97" y="71.6">4</text>
<text x="97" y="66.4">6</text>
<text x="102.4" y="70.1">GPIO13</text>
<text x="102.4" y="67.4">GND</text>
<text x="122.3" y="70.1">GPIO2 - CS</text>
<text x="125.9" y="67.4">GPIO0</text>
<text x="134.9" y="69">34</text>
<text x="134.9" y="71.6">35</text>
<text x="134.9" y="66.4">33</text>
<text x="97" y="76.9">2</text>
<text x="97" y="74.3">3</text>
<text x="102.4" y="78">CMD</text>
<text x="102.4" y="75.4">SD3</text>
<text x="102.4" y="72.7">SD2</text>
<text x="125" y="72.7">GPIO15</text>
<text x="127.5" y="75.4">SD1</text>
<text x="127.5" y="78">SD0</text>
<text x="134.9" y="74.3">36</text>
<text x="134.9" y="76.9">37</text>
<text x="97" y="79.6">1</text>
<text x="102.4" y="80.6">Vin</text>
<text x="112.5" y="80.5">USB Power</text>
<text x="127.7" y="80.6">CLK</text>
<text x="134.9" y="79.6">38</text>
</g>
</svg>
